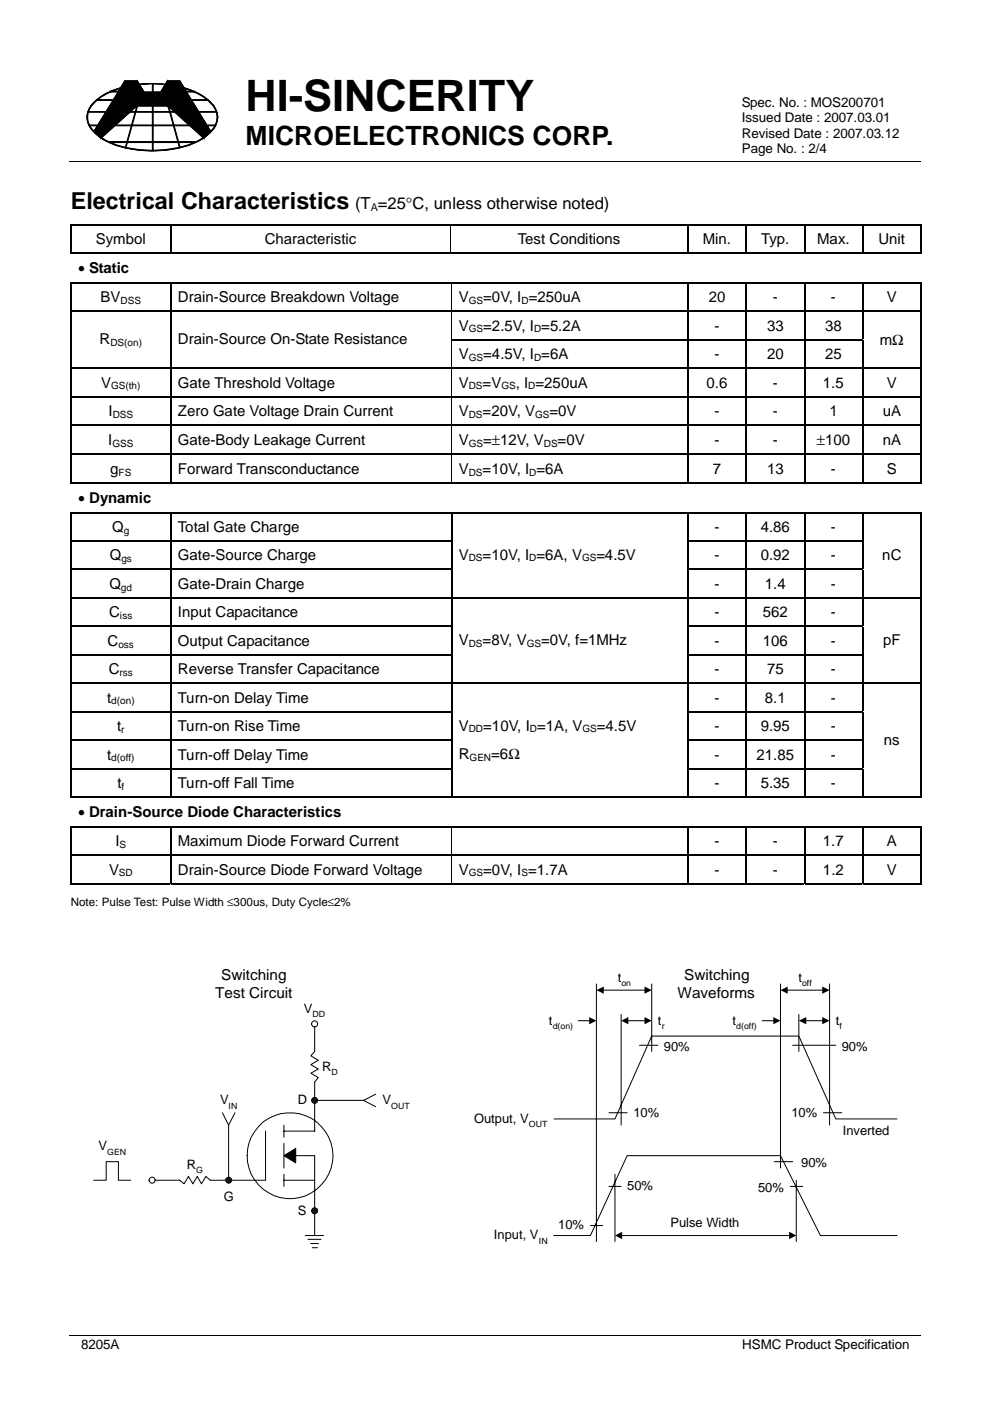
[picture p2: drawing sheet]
<svg xmlns="http://www.w3.org/2000/svg" width="210mm" height="297mm" viewBox="0 0 210 297" stroke-linecap="round" stroke-linejoin="round" font-family="sans-serif">
<g fill="none" stroke="#000" stroke-width=".21">
<path d="M22.5 19.8a7.7 7.7 0 0 0-4 4.2 4.3 4.3 0 0 0 1.7 4.3 12.7 12.7 0 0 0 6.5 3.1l2.8 .5 2.8 .1M23.1 19.3h1.9M23.1 19.5h1.9M23.1 19.4h1.9M25.6 18.6l-3.1 1.2M25.6 18.6a10.6 10.6 0 0 0-6.7 4.6 4 4 0 0 0 1.4 5.1 14.9 14.9 0 0 0 9.2 3.5 21.3 21.3 0 0 0 13.8-2.6 5.8 5.8 0 0 0 2.8-4.4l-.1-.8M25.7 18.7a10.7 10.7 0 0 0-6.7 4.5 4 4 0 0 0 1.4 5 12.9 12.9 0 0 0 6.4 3.1 24.5 24.5 0 0 0 15.2-1.5 7.9 7.9 0 0 0 3.9-4.1v-1.7M26.5 17.2h2.6l1.4 2.3h3.6l1.4-2.3h2.6M26.5 17.2l-6.6 10.7M26.5 17.2l-.9 1.4M29.5 17.9l2.8-.1 2.8 .1M30.3 17.7v.1"/>
<path d="M32.3 17.7a21.1 21.1 0 0 1 9.8 2.1M32.3 17.7a21.1 21.1 0 0 0-9.8 2.1M32.3 17.7v1.8M32.4 17.7v1.8M32.5 17.7v1.8M34.3 17.7v.1M38.1 17.2l1.5 2.3h1.9M38.1 17.2l.9 1.4M38.9 18.7a10.7 10.7 0 0 1 6.7 4.5l.3 .8M39 18.6l5.7 9.3M39 18.6l3.1 1.2M39 18.6a10.6 10.6 0 0 1 6.7 4.6l.3 .8"/>
<path d="M39.6 19.3h1.9M39.6 19.4h1.9M42.1 19.8a7.7 7.7 0 0 1 4 4.2l.1 .8-.4 1.8M14.8 34.2h180.5M18.6 23.7h3.8M18.6 23.8h3.8M18.9 26.5h1.7M18.9 26.7h1.7M18.9 26.6h1.7M20.4 21.1h3.5M20.4 21.3h3.5M20.4 21.2h3.5"/>
<path d="M23.1 30.1h18.4M23.1 30.2h18.4M24.4 26.5h15.8M24.4 26.7h15.8M24.4 26.6h15.8M27.6 23.7h9.4M27.6 23.8h9.4M29 22.5l-7.6 6.8M29 22.5l-2.5 8.9M29 22.5h6.6M29.1 22.5l-2.5 8.9M29.2 22.5l-2.5 8.9"/>
<path d="M32.3 22.5v9.5M32.4 22.5v9.5M32.5 22.5v9.5M35.6 22.5l7.6 6.8M35.6 22.5l2.5 8.9M35.7 22.5l2.4 8.9M35.8 22.4l2.4 9M40.7 21.1h3.5M40.7 21.3h3.5M40.7 21.2h3.5M42.2 23.7h3.8M42.2 23.8h3.8"/>
<path d="M44 26.5h1.7M44 26.7h1.7M44 26.6h1.7M45.8 26.6a9.9 9.9 0 0 1-5.8 4.2l-2.1 .6-2.8 .5-2.8 .1M95.5 47.8v5.8M95.8 60.1v5.7M95.8 66.1v5.8M95.8 72.1v5.8M95.8 78.1v5.8M95.8 84.2v5.8M95.8 90.2v6M95.8 96.5v5.8"/>
<path d="M95.8 175.4v5.7M95.8 181.4v5.8M48.5 238.5v11.7M56.3 239.8v10.4h-11.7M60.2 238.5v2.6M66.7 222.9l-.8 1 1.6 .9-1.6 .9 1.6 1-1.6 .8 1.6 1-.8 .9v10.4h-6.5M66.7 233.3h10.4M60.2 242.4v5.2M60.2 249v2.5M60.2 250.2h6.5M61.5 245h5.2v17M14.7 283.3h180.5"/>
<circle cx="61.5" cy="245" r="9.1"/>
</g>
<g fill="#000" stroke="#000" stroke-width=".21">
<path d="M30.5 19.5h3.6l-5.1 3zM29 22.5l5.1-3 1.5 3zM35.5 17.2l.1 5.3-.5-4.6zM35.5 17.2h2.6l-2.5 5.3zM26.5 17.2l-5.1 12.1-1.5-1.4zM26.5 17.2l2.5 5.3-7.6 6.8zM26.5 17.2h2.6l-.1 5.3zM29.1 17.2l.4 .7-.5 4.6zM29.5 17.9l1 1.6-1.5 3zM30.5 19.5l-1.5 3zM35.1 17.9l.5 4.6-1.5-3zM38.1 17.2l5.1 12.1-7.6-6.8z"/>
<path d="M38.1 17.2l6.6 10.7-1.5 1.4z"/>
<path d="M60.2 245l2.5-1.5v3z" fill-rule="evenodd"/>
</g>
<g fill="#000">
<path d="M14.9 47.5h.3v.3h-.3zM14.9 53.6h.3v.2h-.3zM14.9 59.8h.3v.3h-.3zM195.2 47.5h.2v.3h-.2zM195.2 53.6h.2v.2h-.2zM195.2 59.8h.2v.3h-.2zM14.9 71.9h.3v.2h-.3zM36.1 71.9h.2v.2h-.2zM195.2 71.9h.2v.2h-.2zM14.9 102.3h.3v.2h-.3zM14.9 108.5h.3v.3h-.3zM195.2 102.3h.2v.2h-.2z"/>
<path d="M195.2 108.5h.2v.3h-.2zM195.2 114.6h.2v.2h-.2zM195.2 120.6h.2v.3h-.2zM195.2 132.7h.2v.2h-.2zM195.2 138.7h.2v.2h-.2zM195.2 150.7h.2v.3h-.2zM195.2 156.8h.2v.3h-.2zM14.9 168.9h.3v.2h-.3zM14.9 175.1h.3v.3h-.3zM195.2 162.8h.2v.3h-.2zM195.2 168.9h.2v.2h-.2zM195.2 175.1h.2v.3h-.2z"/>
<path d="M195.2 187.2h.2v.3h-.2z"/>
</g>
<g fill="none" stroke="#000" stroke-width=".25">
<path d="M14.9 47.6h180.5M14.9 53.7h180.5M14.9 59.9h180.5M15 47.8v5.8M36.2 47.8v5.8M145.9 47.8v5.8M158.2 47.8v5.8M170.6 47.8v5.8M182.9 47.8v5.8M195.3 47.8v5.8M14.9 66h180.5M14.9 78h180.5"/>
<path d="M15 60.1v5.7M15 66.1v5.8M15 72.1v5.8M15 78.1v5.8M36.2 60.1v5.7M36.2 66.1v5.8M36.2 72.1v5.8M36.2 78.1v5.8M95.7 72h87.3M145.9 60.1v5.7M145.9 66.1v5.8M145.9 72.1v5.8"/>
<path d="M145.9 78.1v5.8M158.2 60.1v5.7M158.2 66.1v5.8M158.2 72.1v5.8M158.2 78.1v5.8M170.6 60.1v5.7M170.6 66.1v5.8M170.6 72.1v5.8M170.6 78.1v5.8M182.9 60.1v5.7M182.9 66.1v5.8M182.9 72.1v5.8"/>
<path d="M182.9 78.1v5.8M195.3 60.1v5.7M195.3 66.1v5.8M195.3 72.1v5.8M195.3 78.1v5.8M14.9 84.1h180.5M14.9 90.1h180.5M14.9 96.4h180.5M15 84.2v5.8M15 90.2v6M15 96.5v5.8M36.2 84.2v5.8"/>
<path d="M36.2 90.2v6M36.2 96.5v5.8M145.9 84.2v5.8M145.9 90.2v6M145.9 96.5v5.8M158.2 84.2v5.8M158.2 90.2v6M158.2 96.5v5.8M170.6 84.2v5.8M170.6 90.2v6M170.6 96.5v5.8M182.9 84.2v5.8"/>
<path d="M182.9 90.2v6M182.9 96.5v5.8M195.3 84.2v5.8M195.3 90.2v6M195.3 96.5v5.8M14.9 102.4h180.5M14.9 108.7h180.5M14.9 114.7h81M15 108.8v5.8M15 114.8v5.8M36.2 108.8v5.8M36.2 114.8v5.8"/>
<path d="M95.8 108.8v5.8M95.8 114.8v5.8M145.8 114.7h37.2M145.9 108.8v5.8M145.9 114.8v5.8M158.2 108.8v5.8M158.2 114.8v5.8M170.6 108.8v5.8M170.6 114.8v5.8M182.9 108.8v5.8M182.9 114.8v5.8M195.3 108.8v5.8"/>
<path d="M195.3 114.8v5.8M14.9 120.7h81M14.9 126.7h180.5M14.9 132.8h81M14.9 138.8h81M15 120.9v5.7M15 126.9v5.8M15 132.9v5.8M15 138.9v5.8M36.2 120.9v5.7M36.2 126.9v5.8M36.2 132.9v5.8"/>
<path d="M36.2 138.9v5.8M95.8 120.9v5.7M95.8 126.9v5.8M95.8 132.9v5.8M95.8 138.9v5.8M145.8 120.7h37.2M145.8 132.8h37.2M145.8 138.8h37.2M145.9 120.9v5.7M145.9 126.9v5.8M145.9 132.9v5.8M145.9 138.9v5.8"/>
<path d="M158.2 120.9v5.7M158.2 126.9v5.8M158.2 132.9v5.8M158.2 138.9v5.8M170.6 120.9v5.7M170.6 126.9v5.8M170.6 132.9v5.8M170.6 138.9v5.8M182.9 120.9v5.7M182.9 126.9v5.8M182.9 132.9v5.8M182.9 138.9v5.8"/>
<path d="M195.3 120.9v5.7M195.3 126.9v5.8M195.3 132.9v5.8M195.3 138.9v5.8M14.9 144.9h180.5M14.9 150.9h81M14.9 156.9h81M15 145v5.7M15 151v5.8M15 157.1v5.7M36.2 145v5.7M36.2 151v5.8"/>
<path d="M36.2 157.1v5.7M95.8 145v5.7M95.8 151v5.8M95.8 157.1v5.7M145.8 150.9h37.2M145.8 156.9h37.2M145.9 145v5.7M145.9 151v5.8M145.9 157.1v5.7M158.2 145v5.7M158.2 151v5.8M158.2 157.1v5.7"/>
<path d="M170.6 145v5.7M170.6 151v5.8M170.6 157.1v5.7M182.9 145v5.7M182.9 151v5.8M182.9 157.1v5.7M195.3 145v5.7M195.3 151v5.8M195.3 157.1v5.7M14.9 162.9h81M14.9 169h180.5M14.9 175.3h180.5"/>
<path d="M15 163.1v5.8M15 175.4v5.7M36.2 163.1v5.8M36.2 175.4v5.7M95.8 163.1v5.8M145.8 162.9h37.2M145.9 163.1v5.8M145.9 175.4v5.7M158.2 163.1v5.8M158.2 175.4v5.7M170.6 163.1v5.8M170.6 175.4v5.7"/>
<path d="M182.9 163.1v5.8M182.9 175.4v5.7M195.3 163.1v5.8M195.3 175.4v5.7M14.9 181.3h180.5M14.9 187.3h21.2M15 181.4v6.1M36.2 181.4v6.1M36.3 187.3h109.5M145.9 181.4v6.1M146 187.3h12.1M158.2 181.4v6.1"/>
<path d="M158.4 187.3h12.1M170.6 181.4v6.1M170.7 187.3h12.1M182.9 181.4v6.1M183 187.3h12.2M195.3 181.4v6.1"/>
</g>
<g fill="#1a1a1a" stroke="#000" stroke-width=".21">
<circle cx="66.7" cy="233.3" r=".64"/>
<circle cx="66.7" cy="256.7" r=".64"/>
</g>
<path d="M64.7 262h3.9M65.3 262.8h2.8M65.9 263.7h1.6M66.2 264.5h1.1" fill="none" stroke="#000" stroke-width=".21"/>
<circle cx="48.5" cy="250.2" r=".64" fill="#1a1a1a" stroke="#000" stroke-width=".21"/>
<g fill="none" stroke="#000" stroke-width=".21">
<path d="M66.7 217.7v5.2M122.6 216.4h2.5M126.4 208.6v54.6M127.8 209.9h9M131.7 215.1v23.4M133 216.4h3.8M138.2 208.6v14.3M161.6 216.4h2.6M165.5 208.6v39M166.9 209.9h7.7M169.4 215.1v7.8M170.7 216.4h3.9"/>
<path d="M175.9 208.6v29.9M47.2 235.9l1.3 2.6 1.3-2.6M79.7 232l-2.6 1.3 2.6 1.4M117.5 237.2h12.9l7.8-17.5h31.2l7.8 17.5h13M129.1 235.9h3.9M135.6 221.6h3.9M168.1 221.6h9.1M174.6 235.9h3.9M19.9 250.2h2.6v-3.9h2.6v3.9h2.6M32.9 250.2h5.2l.9 .8 1-1.6 .9 1.6 .9-1.6 .9 1.6 .9-1.6 1 .8M125.2 259.8h2.6M129.1 251.5h2.6"/>
<path d="M130.4 249v14.2M164.2 246.3h3.9M167.6 251.5h2.6M168.8 250.2v13M117.4 262h7.8l7.8-17h32.5l8.4 17h16.3M131.7 262h35.8"/>
<circle cx="66.7" cy="217.1" r=".64"/>
<circle cx="32.2" cy="250.2" r=".66"/>
</g>
<g fill="#000">
<path d="M124.9 215.6l1.5 .8-1.5 .8zM164 215.6l1.5 .8-1.5 .8z"/>
<path d="M126.4 209.9l1.6-.7v1.5zM136.7 209.2l1.5 .7-1.5 .8z" fill-rule="evenodd"/>
<path d="M131.7 216.4l1.5-.8v1.6zM136.7 215.6l1.5 .8-1.5 .8z" fill-rule="evenodd"/>
<path d="M165.5 209.9l1.5-.7v1.5zM174.3 209.2l1.6 .7-1.6 .8z" fill-rule="evenodd"/>
<path d="M169.4 216.4l1.5-.8v1.6zM174.3 215.6l1.6 .8-1.6 .8z" fill-rule="evenodd"/>
<path d="M130.4 262l1.5-.8v1.5zM167.3 261.2l1.5 .8-1.5 .7z" fill-rule="evenodd"/>
</g>
<text font-size="9.2" x="52.1" y="23.6">HI-SINCERITY</text>
<text font-size="5.6" x="52.1" y="30.8">MICROELECTRONICS CORP.</text>
<text font-size="5" x="15" y="44.3">Electrical Characteristics</text>
<text font-size="3.5" x="75.3" y="44.3">(T =25°C, unless otherwise noted)</text>
<g font-size="3.2">
<text x="20.3" y="51.8">Symbol</text>
<text x="56.1" y="51.8">Characteristic</text>
<text x="109.8" y="51.8">Test Conditions</text>
<text x="149" y="51.8">Min.</text>
<text x="161.4" y="51.8">Typ.</text>
<text x="173.3" y="51.8">Max.</text>
<text x="186.2" y="51.8">Unit</text>
<text x="16.6" y="58">• Static</text>
<text x="21.3" y="64.1">BV</text>
<text x="37.7" y="64.1">Drain-Source Breakdown Voltage</text>
<text x="97.3" y="64.1">V</text>
<text x="102.4" y="64.1">=0V, I =250uA</text>
<text x="150.3" y="64.1">20</text>
<text x="163.8" y="64.1">-</text>
<text x="176.2" y="64.1">-</text>
<text x="188" y="64.1">V</text>
<text x="97.3" y="70.1">V</text>
<text x="102.4" y="70.1">=2.5V, I =5.2A</text>
<text x="151.5" y="70.1">-</text>
<text x="162.7" y="70.1">33</text>
<text x="175" y="70.1">38</text>
<text x="21.1" y="73">R</text>
<text x="37.7" y="73">Drain-Source On-State Resistance</text>
<text x="97.3" y="76.2">V</text>
<text x="102.4" y="76.2">=4.5V, I =6A</text>
<text x="151.5" y="76.2">-</text>
<text x="162.7" y="76.2">20</text>
<text x="175" y="76.2">25</text>
<text x="186.5" y="73.1">mΩ</text>
<text x="21.4" y="82.2">V</text>
<text x="37.7" y="82.2">Gate Threshold Voltage</text>
<text x="97.3" y="82.2">V</text>
<text x="102.3" y="82.2">=V</text>
<text x="109.3" y="82.2">, I =250uA</text>
<text x="149.8" y="82.2">0.6</text>
<text x="163.9" y="82.2">-</text>
<text x="174.5" y="82.2">1.5</text>
<text x="188" y="82.2">V</text>
<text x="23" y="88.2">I</text>
<text x="37.7" y="88.2">Zero Gate Voltage Drain Current</text>
<text x="97.3" y="88.2">V</text>
<text x="102.3" y="88.2">=20V, V</text>
<text x="116.5" y="88.2">=0V</text>
<text x="151.5" y="88.2">-</text>
<text x="163.9" y="88.2">-</text>
<text x="175.9" y="88.2">1</text>
<text x="187.2" y="88.2">uA</text>
<text x="22.9" y="94.4">I</text>
<text x="37.7" y="94.4">Gate-Body Leakage Current</text>
<text x="97.3" y="94.4">V</text>
<text x="102.4" y="94.4">=±12V, V</text>
<text x="118.2" y="94.4">=0V</text>
<text x="151.5" y="94.4">-</text>
<text x="163.9" y="94.4">-</text>
<text x="173.2" y="94.4">±100</text>
<text x="187.2" y="94.4">nA</text>
<text x="23.4" y="100.5">g</text>
<text x="37.7" y="100.5">Forward Transconductance</text>
<text x="97.3" y="100.5">V</text>
<text x="102.3" y="100.5">=10V, I =6A</text>
<text x="151.2" y="100.5">7</text>
<text x="162.6" y="100.5">13</text>
<text x="176.2" y="100.5">-</text>
<text x="188" y="100.5">S</text>
<text x="16.6" y="106.7">• Dynamic</text>
<text x="23.8" y="112.8">Q</text>
<text x="37.7" y="112.8">Total Gate Charge</text>
<text x="151.5" y="112.8">-</text>
<text x="161.3" y="112.8">4.86</text>
<text x="176.2" y="112.8">-</text>
<text x="23.3" y="118.8">Q</text>
<text x="37.7" y="118.8">Gate-Source Charge</text>
<text x="97.3" y="118.7">V</text>
<text x="102.3" y="118.7">=10V, I =6A, V</text>
<text x="126.4" y="118.7">=4.5V</text>
<text x="151.5" y="118.8">-</text>
<text x="161.3" y="118.8">0.92</text>
<text x="176.2" y="118.8">-</text>
<text x="187.1" y="118.7">nC</text>
<text x="23.2" y="124.9">Q</text>
<text x="37.7" y="124.9">Gate-Drain Charge</text>
<text x="151.5" y="124.9">-</text>
<text x="162.2" y="124.9">1.4</text>
<text x="176.2" y="124.9">-</text>
<text x="23.2" y="130.9">C</text>
<text x="37.7" y="130.9">Input Capacitance</text>
<text x="151.5" y="130.9">-</text>
<text x="161.8" y="130.9">562</text>
<text x="176.2" y="130.9">-</text>
<text x="22.8" y="136.9">C</text>
<text x="37.7" y="136.9">Output Capacitance</text>
<text x="97.3" y="136.8">V</text>
<text x="102.3" y="136.8">=8V, V</text>
<text x="114.7" y="136.8">=0V, f=1MHz</text>
<text x="151.5" y="136.9">-</text>
<text x="161.7" y="136.9">106</text>
<text x="176.2" y="136.9">-</text>
<text x="187.2" y="136.8">pF</text>
<text x="23.1" y="143">C</text>
<text x="37.7" y="143">Reverse Transfer Capacitance</text>
<text x="151.5" y="143">-</text>
<text x="162.6" y="143">75</text>
<text x="176.2" y="143">-</text>
<text x="22.7" y="149">t</text>
<text x="37.7" y="149">Turn-on Delay Time</text>
<text x="151.5" y="149">-</text>
<text x="162.2" y="149">8.1</text>
<text x="176.2" y="149">-</text>
<text x="24.8" y="155">t</text>
<text x="37.7" y="155">Turn-on Rise Time</text>
<text x="97.3" y="154.9">V</text>
<text x="102.4" y="154.9">=10V, I =1A, V</text>
<text x="126.5" y="154.9">=4.5V</text>
<text x="151.5" y="155">-</text>
<text x="161.3" y="155">9.95</text>
<text x="176.2" y="155">-</text>
<text x="22.7" y="161.1">t</text>
<text x="37.7" y="161.1">Turn-off Delay Time</text>
<text x="97.3" y="160.9">R</text>
<text x="104.1" y="160.9">=6Ω</text>
<text x="151.5" y="161.1">-</text>
<text x="160.4" y="161.1">21.85</text>
<text x="176.2" y="161.1">-</text>
<text x="187.4" y="157.9">ns</text>
<text x="24.9" y="167.1">t</text>
<text x="37.7" y="167.1">Turn-off Fall Time</text>
<text x="151.5" y="167.1">-</text>
<text x="161.3" y="167.1">5.35</text>
<text x="176.2" y="167.1">-</text>
<text x="16.6" y="173.3">• Drain-Source Diode Characteristics</text>
<text x="24.5" y="179.4">I</text>
<text x="37.7" y="179.4">Maximum Diode Forward Current</text>
<text x="151.5" y="179.4">-</text>
<text x="163.8" y="179.4">-</text>
<text x="174.5" y="179.4">1.7</text>
<text x="188" y="179.4">A</text>
<text x="23.1" y="185.4">V</text>
<text x="37.7" y="185.4">Drain-Source Diode Forward Voltage</text>
<text x="97.3" y="185.4">V</text>
<text x="102.4" y="185.4">=0V, I =1.7A</text>
<text x="151.5" y="185.4">-</text>
<text x="163.9" y="185.4">-</text>
<text x="174.5" y="185.4">1.2</text>
<text x="188" y="185.4">V</text>
<text x="46.9" y="207.7">Switching</text>
<text x="145.1" y="207.7">Switching</text>
<text x="45.6" y="211.5">Test Circuit</text>
<text x="143.7" y="211.5">Waveforms</text>
</g>
<g font-size="2.8">
<text x="157.3" y="22.7">Spec. No. : MOS200701</text>
<text x="157.3" y="26">Issued Date : 2007.03.01</text>
<text x="157.3" y="29.2">Revised Date : 2007.03.12</text>
<text x="157.3" y="32.5">Page No. : 2/4</text>
<text x="131" y="208.2">t</text>
<text x="169.3" y="208.2">t</text>
<text x="64.4" y="214.7">V</text>
<text x="116.4" y="217.3">t</text>
<text x="139.5" y="217.3">t</text>
<text x="155.3" y="217.3">t</text>
<text x="177.2" y="217.3">t</text>
<text x="68.3" y="227">R</text>
<text x="140.8" y="222.8">90%</text>
<text x="178.5" y="222.8">90%</text>
<text x="46.7" y="234.1">V</text>
<text x="63.1" y="234.1">D</text>
<text x="81.1" y="234.1">V</text>
<text x="100.5" y="238">Output, V</text>
<text x="134.3" y="236.7">10%</text>
<text x="167.8" y="236.7">10%</text>
<text x="20.9" y="243.9">V</text>
<text x="178.7" y="240.6">Inverted</text>
<text x="39.6" y="247.8">R</text>
<text x="169.9" y="247.5">90%</text>
<text x="47.5" y="254.6">G</text>
<text x="63.2" y="257.6">S</text>
<text x="133" y="252.3">50%</text>
<text x="160.7" y="252.7">50%</text>
<text x="104.7" y="262.8">Input, V</text>
<text x="118.4" y="260.6">10%</text>
<text x="142.2" y="260.2">Pulse Width</text>
<text x="17.2" y="285.9">8205A</text>
<text x="157.4" y="285.9">HSMC Product Specification</text>
</g>
<text font-size="2.5" x="15" y="192">Note: Pulse Test: Pulse Width ≤300us, Duty Cycle≤2%</text>
<text font-size="2.3" x="78.6" y="44.8">A</text>
<g font-size="2.1">
<text x="25.6" y="64.4">DSS</text>
<text x="99.4" y="64.4">GS</text>
<text x="110.6" y="64.4">D</text>
<text x="99.4" y="70.4">GS</text>
<text x="113.2" y="70.4">D</text>
<text x="23.4" y="73.3">DS(on)</text>
<text x="99.4" y="76.5">GS</text>
<text x="113.2" y="76.5">D</text>
<text x="23.5" y="82.5">GS(th)</text>
<text x="99.4" y="82.5">DS</text>
<text x="106.3" y="82.5">GS</text>
<text x="112" y="82.5">D</text>
<text x="23.9" y="88.6">DSS</text>
<text x="99.4" y="88.6">DS</text>
<text x="113.5" y="88.6">GS</text>
<text x="23.8" y="94.7">GSS</text>
<text x="99.4" y="94.8">GS</text>
<text x="115.3" y="94.8">DS</text>
<text x="25.1" y="100.8">FS</text>
<text x="99.4" y="100.8">DS</text>
<text x="112.2" y="100.8">D</text>
<text x="26.2" y="113.2">g</text>
<text x="25.7" y="119.2">gs</text>
<text x="99.4" y="119">DS</text>
<text x="112.2" y="119">D</text>
<text x="123.4" y="119">GS</text>
<text x="25.7" y="125.2">gd</text>
<text x="25.4" y="131.2">iss</text>
<text x="25.1" y="137.3">oss</text>
<text x="99.4" y="137.1">DS</text>
<text x="111.7" y="137.1">GS</text>
<text x="25.4" y="143.3">rss</text>
<text x="23.6" y="149.4">d(on)</text>
<text x="25.7" y="155.4">r</text>
<text x="99.4" y="155.3">DD</text>
<text x="112.4" y="155.3">D</text>
<text x="123.5" y="155.3">GS</text>
<text x="23.6" y="161.4">d(off)</text>
<text x="99.6" y="161.2">GEN</text>
<text x="25.8" y="167.4">f</text>
<text x="25.4" y="179.7">S</text>
<text x="25.2" y="185.8">SD</text>
<text x="99.4" y="185.8">GS</text>
<text x="110.6" y="185.8">S</text>
</g>
<g font-size="1.8">
<text x="131.7" y="209">on</text>
<text x="170.1" y="209">off</text>
<text x="66.3" y="215.5">DD</text>
<text x="117.2" y="218.2">d(on)</text>
<text x="140.3" y="218.2">r</text>
<text x="156.1" y="218.2">d(off)</text>
<text x="178" y="218.2">f</text>
<text x="70.3" y="227.9">D</text>
<text x="48.5" y="235.1">IN</text>
<text x="82.9" y="235.1">OUT</text>
<text x="112.1" y="239">OUT</text>
<text x="22.7" y="244.8">GEN</text>
<text x="41.6" y="248.8">G</text>
<text x="114.3" y="263.7">IN</text>
</g>
</svg>
